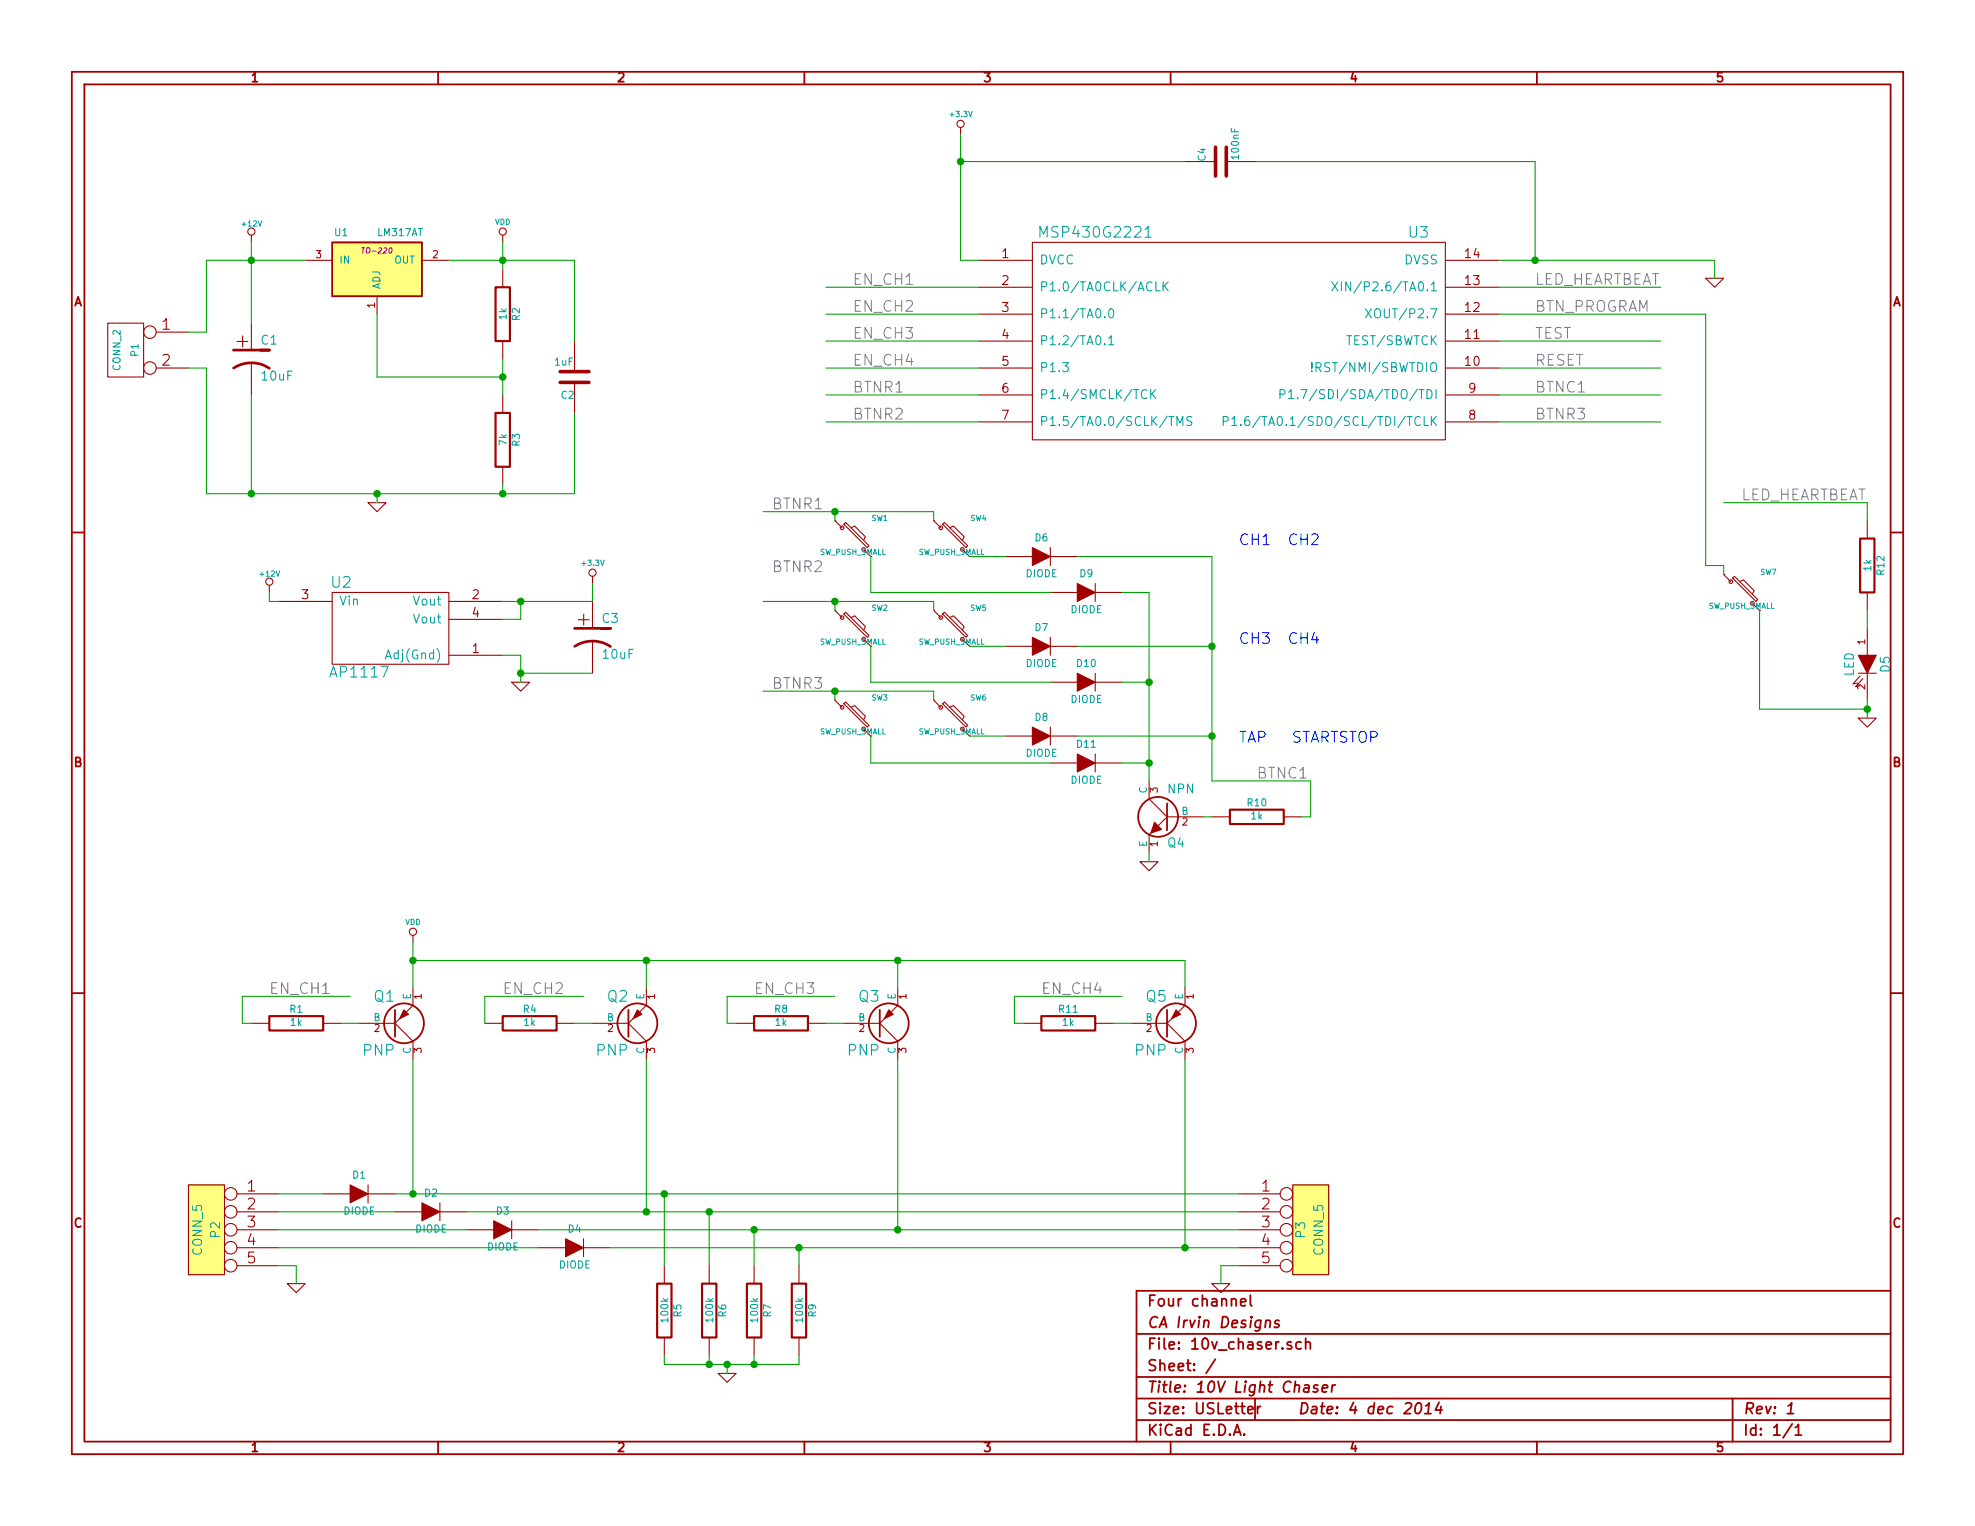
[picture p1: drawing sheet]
<svg xmlns="http://www.w3.org/2000/svg" width="279mm" height="216mm" viewBox="0 0 279 216" stroke-linecap="round" stroke-linejoin="round" font-family="sans-serif">
<g fill="none" stroke="#a00000" stroke-width=".25">
<path d="M10.2 10.2h259v195.5h-259zM11.9 11.9h255.6v192.1h-255.6zM62 10.2v1.7M113.8 10.2v1.7M165.6 10.2v1.7M217.4 10.2v1.7M47 34.3h12.7v7.6h-12.7zM10.2 75.3h1.7M267.5 75.3h1.7M165.1 113.7v3.8M10.2 140.5h1.7M267.5 140.5h1.7"/>
<path d="M160.8 188.7h106.7M160.8 194.8h106.7M160.8 197.9h106.7M171.9 192.3l-1.3 2M175.5 184.3l.8-.2-.1-.3-.5-.1-.2 .3 .1 .7 .1 .1 .5-.1M176.5 199.5l.8-.1-.1-.3-.4-.1-.3 .2 .1 .7 .2 .1 .4-.1M176.9 183.2v1.4l.2 .2M177.5 197.9v3M177.9 199v1M178.3 199l-.2 .1-.2 .2M179.1 186.9a.38 .38 0 0 1 .6 .1l-.1 .8M179.1 186.8l-.1 1"/>
<path d="M180.9 186.9l-.3-.1-.2 .1-.1 .2 .2 .2 .4 .1v.2l-.2 .2-.4-.1M182.7 189.9l-.4-.1-.2 .3 .1 .2 .5 .1 .1 .2-.1 .2-.2 .1-.4-.1M184.1 189.9a.48 .48 0 0 0-.7 .1l-.1 .6a.48 .48 0 0 0 .8 .2M184.6 196l.1-.1 .4 .1 .1 .2-.1 .8M184.7 190a.38 .38 0 0 1 .7 .1v.8M184.7 189.3v1.6M185.2 196.3l-.5 .1a.35 .35 0 0 0-.2 .5l.1 .1 .5-.1M186.4 196l-.3-.1-.2 .1-.1 .2 .2 .2 .4 .1v.2l-.2 .3-.4-.1M187 196.4l.8-.1v-.3l-.2-.1-.4 .1-.2 .7 .2 .3 .5-.1M188.5 195.9l-.1 1.1M188.9 195.9l-.3 .1-.2 .2M200.4 198.6a.35 .35 0 0 1 .4-.1 .35 .35 0 0 1 .3 .3 .87 .87 0 0 1-.6 1.2l-.2-.1a1.14 1.14 0 0 1 .1-1.3z"/>
<path d="M201.5 200h.9M201.7 198.9l.5-.4-.2 1.5M203.6 198.4l-.6 1.1h1M203.9 199l-.2 1M245.1 197.9v6.1M252.8 200h.9M253 198.9l.5-.4-.2 1.5M267.5 182.6h-106.7v21.4M62 204v1.7M113.8 204v1.7M160.8 200.9h106.7M165.6 204v1.7"/>
<path d="M174.5 203l.5-1.5 .5 1.5M174.7 202.6h.7M176 202.9l.1 .1h-.1h-.1l.1-.1v.1M217.4 204v1.7M253.5 201.4l-1.3 2M254 202l.4-.5v1.5M254 203h.9"/>
<circle cx="163.8" cy="115.6" r="2.82"/>
<circle cx="57.1" cy="144.8" r="2.82"/>
<circle cx="90.2" cy="144.8" r="2.82"/>
<circle cx="125.7" cy="144.8" r="2.82"/>
<circle cx="166.4" cy="144.8" r="2.82"/>
</g>
<g fill="none" stroke="#a00000" stroke-width=".15">
<path d="M135.9 18v1.1M35.6 33.3v1M43.2 36.8h3.8M59.7 36.8h3.8M71.1 33.3v1M71.1 38.1v2.5M138.4 36.8h7.6M146 34.3h58.5v27.9h-58.5zM167.6 22.9h4.4M173.5 22.9h4.3M204.5 36.8h7.6M241.3 39.4h2.5l-1.2 1.2z"/>
<path d="M15.2 45.7h5.1v7.6h-5.1zM22.1 52.1h4.6M22.1 47h4.6M35.6 45.7v3.8M35.6 51.3v4.6M53.3 41.9v2.6M71.1 48.3v2.5M71.1 55.9v2.5M81.3 48.3v4.3M81.3 54.1v4.3M138.4 40.6h7.6M138.4 44.5h7.6"/>
<path d="M138.4 48.3h7.6M138.4 52.1h7.6M138.4 55.9h7.6M138.4 59.7h7.6M204.5 40.6h7.6M204.5 44.5h7.6M204.5 48.3h7.6M204.5 52.1h7.6M204.5 55.9h7.6M204.5 59.7h7.6M52.1 71.1h2.5l-1.3 1.3zM71.1 66v2.6"/>
<path d="M118.1 73.7l1 1M118.1 73.7h.1M119.6 73.9l3.3 3.3-.2 .3-3.3-3.3zM120.4 74.7l.5-.3 1.5 1.5-.2 .6M132.1 73.7l1 1M132.1 73.7h.1M133.6 73.9l3.3 3.3-.2 .3-3.4-3.3zM134.4 74.7l.5-.3 1.5 1.5-.3 .6M142.2 78.7h3.8M148.6 77.5v2.5M148.6 78.7h3.8M264.2 73.7v2.5"/>
<path d="M38.1 82.8v1M39.4 85.1h7.6M47 83.8h16.5v10.2h-16.5zM63.5 92.7h7.6M63.5 85.1h7.6M63.5 87.6h7.6M72.4 96.5h2.5l-1.2 1.3zM83.8 81.5v1.1M83.8 85.1v3.8M83.8 90.7v4.6M118.1 86.4l1 1M118.1 86.4h.1"/>
<path d="M118.1 99.1l1 1M118.1 99.1h.1M119.6 86.6l3.3 3.3-.2 .3-3.3-3.3zM119.6 99.3l3.3 3.3-.2 .3-3.3-3.3zM120.4 87.4l.5-.3 1.5 1.5-.2 .6M132.1 86.4l1 1M132.1 86.4h.1M132.1 99.1l1 1M132.1 99.1h.1M133.6 86.6l3.3 3.3-.2 .3-3.4-3.3zM133.6 99.3l3.3 3.3-.2 .3-3.4-3.3zM134.4 87.4l.5-.3 1.5 1.5-.3 .6"/>
<path d="M142.2 91.4h3.8M148.6 90.2v2.5M148.6 91.4h3.8M148.6 83.8h3.8M148.6 96.5h3.8M154.9 82.6v2.5M154.9 95.3v2.5M154.9 83.8h3.8M154.9 96.5h3.8M243.8 81.3l1.1 1M243.8 81.3h.1M245.4 81.5l3.3 3.3-.3 .3-3.3-3.3z"/>
<path d="M246.1 82.3l.5-.3 1.6 1.6-.3 .5M262.9 95.3h2.5M263.1 95.6l-1 1.2 .7-.2M263.5 96l-1 1.2 .6-.2M264.2 83.8v2.6M264.2 88.9v3.8M264.2 95.3v3.8M120.4 100.1l.5-.3 1.5 1.5-.2 .6M134.4 100.1l.5-.3 1.5 1.5-.3 .6M142.2 104.1h3.8M148.6 102.9v2.5M148.6 104.1h3.8"/>
<path d="M148.6 108h3.8M154.9 106.7v2.5M154.9 108h3.8M162.6 110.5v2.5l2.5 2.6M162.8 117.9l-.2 .2v2.6M165.1 115.6l-1.3 1.2M165.1 115.6h5.1M171.4 115.6h2.6M181.6 115.6h2.5M262.9 101.6h2.5l-1.2 1.3zM58.4 139.7v2.5l-.9 .9M58.4 132.3v1.1"/>
<path d="M91.4 139.7v2.5l-.8 .9M127 139.7v2.5l-.9 .9M161.3 121.9h2.5l-1.2 1.3zM167.6 139.7v2.5l-.8 .9M35.6 144.8h2.5M45.7 144.8h2.6M50.8 144.8h5.1M55.9 144.8l2.5 2.5v2.6M56.5 144.1l-.6 .7M68.6 144.8h2.5M78.7 144.8h2.6M83.8 144.8h5.1"/>
<path d="M88.9 144.8l2.5 2.5v2.6M89.5 144.1l-.6 .7M104.1 144.8h2.6M114.3 144.8h2.5M119.4 144.8h5.1M124.5 144.8l2.5 2.5v2.6M125.1 144.1l-.6 .7M144.8 144.8h2.5M154.9 144.8h2.6M160 144.8h5.1M165.1 144.8l2.5 2.5v2.6M165.7 144.1l-.6 .7"/>
<path d="M26.7 167.6h5v12.7h-5zM33.5 168.9h5.9M33.5 171.5h5.9M33.5 174h5.9M33.5 176.5h5.9M33.5 179.1h5.9M45.7 168.9h3.8M52.1 168.9h3.8M52.1 167.6v2.6M55.9 171.5h3.8M62.2 171.5h3.8M62.2 170.2v2.5"/>
<path d="M66 174h3.8M72.4 174h3.8M72.4 172.7v2.6M76.2 176.5h3.8M82.5 176.5h3.9M82.5 175.3v2.5M94 179.1v2.5M100.3 179.1v2.5M106.7 179.1v2.5M113 179.1v2.5M175.3 168.9h5.8M175.3 171.5h5.8"/>
<path d="M175.3 174h5.8M175.3 176.5h5.8M175.3 179.1h5.8M182.9 167.6h5.1v12.7h-5.1zM40.6 181.6h2.6l-1.3 1.3zM94 189.2v2.6M100.3 189.2v2.6M101.6 194.3h2.5l-1.2 1.3zM106.7 189.2v2.6M113 189.2v2.6M171.4 181.6h2.6l-1.3 1.3z"/>
<circle cx="135.9" cy="17.5" r=".51"/>
<circle cx="35.6" cy="32.8" r=".51"/>
<circle cx="71.1" cy="32.8" r=".51"/>
<circle cx="21.2" cy="52.1" r=".89"/>
<circle cx="21.2" cy="47" r=".89"/>
<circle cx="119.1" cy="74.7" r=".25"/>
<circle cx="133.1" cy="74.7" r=".25"/>
<circle cx="38.1" cy="82.3" r=".51"/>
<circle cx="83.8" cy="81" r=".51"/>
<circle cx="119.1" cy="87.4" r=".25"/>
<circle cx="133.1" cy="87.4" r=".25"/>
<circle cx="244.9" cy="82.3" r=".25"/>
<circle cx="119.1" cy="100.1" r=".25"/>
<circle cx="133.1" cy="100.1" r=".25"/>
<circle cx="58.4" cy="131.8" r=".51"/>
<circle cx="32.6" cy="171.4" r=".89"/>
<circle cx="32.6" cy="176.5" r=".89"/>
<circle cx="32.6" cy="179.1" r=".89"/>
<circle cx="32.6" cy="168.9" r=".89"/>
<circle cx="32.6" cy="174" r=".89"/>
<circle cx="182" cy="171.4" r=".89"/>
<circle cx="182" cy="176.5" r=".89"/>
<circle cx="182" cy="179.1" r=".89"/>
<circle cx="182" cy="168.9" r=".89"/>
<circle cx="182" cy="174" r=".89"/>
</g>
<g fill="none" stroke="#00a0a0" stroke-width=".15">
<path d="M162 33.6h.9M163.5 39.9v1.2h.6M164.5 39.9v1.2M165.3 39.9l-.8 .7M188.4 39.9l.9 1.2M189.3 39.9l-.9 1.2M189.8 39.9v1.2M191.1 39.9v1.2l-.7-1.2v1.2M156.3 48.6v.2M156.8 47.9l.4-.4v1.3M156.8 48.8h.8M156.9 43.8a.31 .31 0 0 1 .4-.1 .31 .31 0 0 1 .2 .2v.8l-.1 .2-.3 .1-.2-.2-.1-.3z"/>
<path d="M162.2 55.2a.5 .5 0 0 0-.6 .1 .5 .5 0 0 0-.1 .6 .45 .45 0 0 0 .2 .4 .45 .45 0 0 0 .5 0M162.8 55.1v1.3M163 55.7l.5 .7M163.5 55.1l-.7 .8M164.7 40.4l.6 .7M165.4 58.9h.7M168.6 59l-.5-.1-.2 .2v.2l.1 .2 .6 .2v.3l-.2 .2-.5-.1M173.1 59.6l.6-.1 .1-.1-.1-.3-.2-.2h-.4v1.3M174.3 59.3l.3-.4v1.3M176.7 58.9a.51 .51 0 0 0-.6 .6v.5l.1 .1 .4 .1 .2-.1v-.4l-.2-.3h-.3l-.2 .3M181.1 55.8l.6-.1 .1-.2-.1-.3-.1-.1h-.5v1.3M182.3 55.5l.4-.4v1.3"/>
<path d="M182.3 56.4h.7M183.6 56.3v.1M184 55.1h.9l-.5 1.3M185.6 52.5v.1M185.6 51.3v.8M186.2 52l.6-.1 .1-.2-.1-.3-.1-.1h-.5v1.3M193.2 43.7l.8 1.3M194 43.7l-.8 1.3M166.5 60.2v-1.3l.4 .9 .4-.9v1.3M174.3 60.2h.7M175.5 60.1v.1"/>
</g>
<path d="M172 20.8v4.1M173.5 20.8v4.1M79.2 52.6h4.1M79.2 54.1h4.1" fill="none" stroke="#a00000" stroke-width=".51"/>
<g fill="#ffff80" stroke="#ffff80" stroke-width=".25">
<path d="M47 34.3h12.7v7.6h-12.7z"/>
<path d="M26.7 167.6h5v12.7h-5z"/>
<path d="M182.9 167.6h5.1v12.7h-5.1z"/>
</g>
<path d="M51.2 35.1h.4M51.4 35.1l-.1 .7" fill="none" stroke="#a000a0" stroke-width=".14"/>
<path d="M70.1 40.6h2v7.7h-2zM70.1 58.4h2v7.6h-2zM263.1 76.2h2.1v7.6h-2.1zM174 114.6h7.6v2h-7.6zM38.1 143.8h7.6v2h-7.6zM71.1 143.8h7.6v2h-7.6zM106.7 143.8h7.6v2h-7.6zM147.3 143.8h7.6v2h-7.6zM93 181.6h2v7.6h-2zM99.3 181.6h2v7.6h-2zM105.7 181.6h2v7.6h-2zM112 181.6h2v7.6h-2z" fill="none" stroke="#a00000" stroke-width=".3"/>
<path d="M33 49.5h5.1h-1.3M33 52.1a4.6 4.6 0 0 1 5.1 0M81.3 88.9h5.1h-1.3M81.3 91.4a4.6 4.6 0 0 1 5.1 .1" fill="none" stroke="#a00000" stroke-width=".38"/>
<g fill="#a00000" stroke="#a00000" stroke-width=".15">
<path d="M49.5 167.6l2.6 1.3-2.6 1.3z"/>
<path d="M59.7 170.2l2.5 1.3-2.5 1.2z"/>
<path d="M69.8 172.7l2.6 1.3-2.6 1.3z"/>
<path d="M80 175.3l2.5 1.2-2.5 1.3z"/>
<path d="M57.1 142.9l.7 .6-1.3 .6z"/>
<path d="M166.4 142.9l.6 .6-1.3 .6z"/>
<path d="M125.7 142.9l.7 .6-1.3 .6z"/>
<path d="M90.2 142.9l.6 .6-1.3 .6z"/>
<path d="M262.9 92.7h2.5l-1.2 2.6z"/>
<path d="M163.3 116.3l1 1-1.5 .6z"/>
<path d="M146 77.5l2.6 1.2-2.6 1.3z"/>
<path d="M146 90.2l2.6 1.2-2.6 1.3z"/>
<path d="M146 102.9l2.6 1.2-2.6 1.3z"/>
<path d="M152.4 82.6l2.5 1.2-2.5 1.3z"/>
<path d="M152.4 95.3l2.5 1.2-2.5 1.3z"/>
<path d="M152.4 106.7l2.5 1.3-2.5 1.2z"/>
</g>
<g fill="#a00000" stroke="#a00000" stroke-width=".25">
<path d="M55.9 142.9v3.8z"/>
<path d="M165.1 142.9v3.8z"/>
<path d="M124.5 142.9v3.8z"/>
<path d="M88.9 142.9v3.8z"/>
</g>
<g fill="none" stroke="#00a000" stroke-width=".15">
<path d="M135.9 19.1v17.7h2.5M35.6 34.3v11.4M43.2 36.8h-14v10.2h-2.5M63.5 36.8h17.8v11.5M71.1 34.3v3.8M135.9 22.9h31.7M177.8 22.9h39.4v13.9M212.1 36.8h30.5v2.6M26.7 52.1h2.5v17.8h52.1v-11.5M35.6 55.9v14M53.3 44.5v8.8h17.8M71.1 50.8v5.1"/>
<path d="M116.8 52.1h21.6M116.8 40.6h21.6M116.8 44.5h21.6M116.8 48.3h21.6M116.8 55.9h21.6M116.8 59.7h21.6M212.1 52.1h22.8M212.1 40.6h22.8M212.1 44.5h29.2v35.5h2.5v1.3M212.1 48.3h22.8M212.1 55.9h22.8M212.1 59.7h22.8"/>
<path d="M53.3 69.9v1.2M71.1 68.6v1.3M107.9 72.4h24.2v1.3M118.1 72.4v1.3M123.2 78.7v5.1h25.4M137.2 78.7h5M152.4 78.7h19v31.8h14v5.1h-1.3M243.8 71.1h20.4v2.6M38.1 83.8v1.3h1.3M71.1 92.7h2.6v3.8M73.7 85.1v2.5h-2.6M73.7 95.3h10.1"/>
<path d="M83.8 82.6v2.5h-12.7M107.9 85.1h24.2v1.3M107.9 97.8h24.2v1.3M118.1 85.1v1.3M118.1 97.8v1.3M123.2 91.4v5.1h25.4M137.2 91.4h5M152.4 91.4h19M158.7 83.8h3.9v26.7M158.7 96.5h3.9M248.9 86.4v13.9h15.3M264.2 86.4v2.5"/>
<path d="M264.2 99.1v2.5M123.2 104.1v3.9h25.4M137.2 104.1h5M152.4 104.1h19M158.7 108h3.9M170.2 115.6h1.2M58.4 135.9h109.2v3.8M58.4 133.4v6.3M91.4 135.9v3.8M127 135.9v3.8M162.6 120.7v1.2M48.3 144.8h2.5"/>
<path d="M49.5 141h-15.2v3.8h1.3M58.4 149.9v19M81.3 144.8h2.5M82.5 141h-13.9v3.8M91.4 149.9v21.6M116.8 144.8h2.6M118.1 141h-15.2v3.8h1.2M127 149.9v24.1M157.5 144.8h2.5M158.7 141h-15.2v3.8h1.3M167.6 149.9v26.6M39.4 179.1h2.5v2.5"/>
<path d="M39.4 168.9h6.3M39.4 171.5h16.5M39.4 174h26.6M39.4 176.5h36.8M55.9 168.9h119.4M66 171.5h109.3M76.2 174h99.1M86.4 176.5h88.9M94 168.9v10.2M100.3 171.5v7.6M106.7 174v5.1M113 176.5v2.6"/>
<path d="M175.3 179.1h-2.6v2.5M94 191.8v1.2h19v-1.2M100.3 191.8v1.2M102.9 193v1.3M106.7 191.8v1.2"/>
</g>
<g fill="#00a000" stroke="#00a000" stroke-width=".25">
<circle cx="71.1" cy="53.3" r=".41"/>
<circle cx="53.3" cy="69.9" r=".41"/>
<circle cx="71.1" cy="36.8" r=".41"/>
<circle cx="35.6" cy="36.8" r=".41"/>
<circle cx="71.1" cy="69.9" r=".41"/>
<circle cx="35.6" cy="69.9" r=".41"/>
<circle cx="135.9" cy="22.9" r=".41"/>
<circle cx="217.2" cy="36.8" r=".41"/>
<circle cx="58.4" cy="135.9" r=".41"/>
<circle cx="91.4" cy="135.9" r=".41"/>
<circle cx="127" cy="135.9" r=".41"/>
<circle cx="118.1" cy="72.4" r=".41"/>
<circle cx="118.1" cy="85.1" r=".41"/>
<circle cx="118.1" cy="97.8" r=".41"/>
<circle cx="264.2" cy="100.3" r=".41"/>
<circle cx="102.9" cy="193" r=".41"/>
<circle cx="100.3" cy="193" r=".41"/>
<circle cx="106.7" cy="193" r=".41"/>
<circle cx="58.4" cy="168.9" r=".41"/>
<circle cx="91.4" cy="171.5" r=".41"/>
<circle cx="106.7" cy="174" r=".41"/>
<circle cx="113" cy="176.5" r=".41"/>
<circle cx="167.6" cy="176.5" r=".41"/>
<circle cx="127" cy="174" r=".41"/>
<circle cx="100.3" cy="171.5" r=".41"/>
<circle cx="94" cy="168.9" r=".41"/>
<circle cx="73.7" cy="95.3" r=".41"/>
<circle cx="73.7" cy="85.1" r=".41"/>
<circle cx="162.6" cy="108" r=".41"/>
<circle cx="162.6" cy="96.5" r=".41"/>
<circle cx="171.4" cy="104.1" r=".41"/>
<circle cx="171.4" cy="91.4" r=".41"/>
</g>
<path d="M185.6 75.7l.2-.2h.4l.2 .2 .1 .3-.1 .2-.9 .9h1M186 89.4l-.4 1.1h.9M186.3 90v1M193.9 104.3h.6a.42 .42 0 0 0 .3-.4 .42 .42 0 0 0-.3-.4h-.6v1.5" fill="none" stroke="#00f" stroke-width=".15"/>
<g font-size="2.8" fill="#a00000">
<text x="33.5" y="49.3">+</text>
<text x="81.7" y="88.6">+</text>
</g>
<g font-size="2.1" fill="#00a0a0">
<text x="147.7" y="33.7">MSP430G2221</text>
<text x="199.3" y="33.7">U3</text>
<text x="46.9" y="83.2">U2</text>
<text x="47" y="95.9">AP1117</text>
<text x="53" y="141.8">Q1</text>
<text x="86" y="141.8">Q2</text>
<text x="121.5" y="141.8">Q3</text>
<text x="162.2" y="141.8">Q5</text>
<text x="51.4" y="149.4">PNP</text>
<text x="84.4" y="149.4">PNP</text>
<text x="119.9" y="149.4">PNP</text>
<text x="160.6" y="149.4">PNP</text>
</g>
<g font-size="2.1" fill="#808080">
<text x="120.6" y="40.4">EN_CH1</text>
<text x="217.2" y="40.4">LED_HEARTBEAT</text>
<text x="120.6" y="44.2">EN_CH2</text>
<text x="217.2" y="44.2">BTN_PROGRAM</text>
<text x="120.6" y="48">EN_CH3</text>
<text x="120.6" y="51.8">EN_CH4</text>
<text x="217.2" y="48">TEST</text>
<text x="217.2" y="51.8">RESET</text>
<text x="120.6" y="55.6">BTNR1</text>
<text x="120.6" y="59.4">BTNR2</text>
<text x="217.2" y="59.4">BTNR3</text>
<text x="217.2" y="55.6">BTNC1</text>
<text x="246.4" y="70.9">LED_HEARTBEAT</text>
<text x="109.2" y="72.1">BTNR1</text>
<text x="109.2" y="81">BTNR2</text>
<text x="109.2" y="97.5">BTNR3</text>
<text x="177.8" y="110.2">BTNC1</text>
<text x="38.1" y="140.7">EN_CH1</text>
<text x="71.1" y="140.7">EN_CH2</text>
<text x="106.7" y="140.7">EN_CH3</text>
<text x="147.3" y="140.7">EN_CH4</text>
</g>
<g font-size="2.1" fill="#a00000">
<text x="22.9" y="46.7">1</text>
<text x="22.9" y="51.8">2</text>
<text x="35" y="168.7">1</text>
<text x="35" y="171.2">2</text>
<text x="35" y="173.7">3</text>
<text x="178.5" y="168.7">1</text>
<text x="178.5" y="171.2">2</text>
<text x="178.5" y="173.7">3</text>
<text x="35" y="176.3">4</text>
<text x="35" y="178.8">5</text>
<text x="178.5" y="176.3">4</text>
<text x="178.5" y="178.8">5</text>
<text x="162.3" y="184.9">Four channel</text>
<text x="162.3" y="191">File: 10v_chaser.sch</text>
<text x="162.3" y="188">CA Irvin Designs</text>
<text x="162.3" y="197.1">Title: 10V Light Chaser</text>
<text x="162.3" y="194.1">Sheet: /</text>
<text x="162.3" y="203.2">KiCad E.D.A.</text>
<text x="162.3" y="200.2">Size: USLetter</text>
<text x="183.6" y="200.2">Date: 4 dec 2014</text>
<text x="246.6" y="200.2">Rev: 1</text>
<text x="246.6" y="203.2">Id: 1/1</text>
</g>
<g font-size="2.1" fill="#00f">
<text x="175.3" y="77.2">CH1 CH2</text>
<text x="175.3" y="91.2">CH3 CH4</text>
<text x="175.3" y="105.2">TAP</text>
<text x="181.2" y="105.2">STARTSTOP</text>
</g>
<g font-size="1.8" fill="#a00000">
<text x="35.6" y="11.7">1</text>
<text x="87.4" y="11.7">2</text>
<text x="139.2" y="11.7">3</text>
<text x="191" y="11.7">4</text>
<text x="242.8" y="11.7">5</text>
<text x="141.8" y="36.6">1</text>
<text x="141.8" y="40.4">2</text>
<text x="207.3" y="40.4">13</text>
<text x="207.3" y="36.6">14</text>
<text x="10.4" y="43.4">A</text>
<text x="141.8" y="44.2">3</text>
<text x="207.3" y="44.2">12</text>
<text x="267.7" y="43.4">A</text>
<text x="141.8" y="48">4</text>
<text x="141.8" y="51.8">5</text>
<text x="207.3" y="51.8">10</text>
<text x="207.3" y="48">11</text>
<text x="141.8" y="55.6">6</text>
<text x="141.8" y="59.4">7</text>
<text x="207.8" y="59.4">8</text>
<text x="207.8" y="55.6">9</text>
<text x="42.7" y="84.8">3</text>
<text x="66.8" y="84.8">2</text>
<text x="66.8" y="87.4">4</text>
<text x="66.8" y="92.5">1</text>
<text x="10.4" y="108.6">B</text>
<text x="267.7" y="108.6">B</text>
<text x="10.4" y="173.7">C</text>
<text x="267.7" y="173.7">C</text>
<text x="35.6" y="205.5">1</text>
<text x="87.4" y="205.5">2</text>
<text x="139.2" y="205.5">3</text>
<text x="191" y="205.5">4</text>
<text x="242.8" y="205.5">5</text>
</g>
<g font-size="1.8" fill="#00a0a0">
<text x="147.1" y="37.5">DVCC</text>
<text x="147.1" y="41.3">P1.0/TA0CLK/ACLK</text>
<text x="191.1" y="41.3">XIN/P2.6/TA0.1</text>
<text x="198.6" y="37.5">DVSS</text>
<text x="147.1" y="45.1">P1.1/TA0.0</text>
<text x="194.4" y="45.1">XOUT/P2.7</text>
<text x="37" y="48.8">C1</text>
<text x="37.1" y="53.9">10uF</text>
<text x="147.1" y="48.9">P1.2/TA0.1</text>
<text x="147.1" y="52.7">P1.3</text>
<text x="186.7" y="52.7">!RST/NMI/SBWTDIO</text>
<text x="190.7" y="48.9">TEST/SBWTCK</text>
<text x="147.1" y="56.5">P1.4/SMCLK/TCK</text>
<text x="184.6" y="56.5">P1.7/SDI/SDA/TDO/TDI</text>
<text x="147.1" y="60.3">P1.5/TA0.0/SCLK/TMS</text>
<text x="177.6" y="60.3">P1.6/TA0.1/SDO/SCL/TDI/TCLK</text>
<text x="48" y="85.7">Vin</text>
<text x="58.5" y="85.7">Vout</text>
<text x="58.5" y="88.3">Vout</text>
<text x="85.2" y="88.2">C3</text>
<text x="54.9" y="93.3">Adj(Gnd)</text>
<text x="85.4" y="93.3">10uF</text>
<text x="262.3" y="95.7" transform="rotate(-90 262.3 95.7)">LED</text>
<text x="267.4" y="95.1" transform="rotate(-90 267.4 95.1)">D5</text>
<text x="165.2" y="112.3">NPN</text>
<text x="165.2" y="119.9">Q4</text>
<text x="28.7" y="177.6" transform="rotate(-90 28.7 177.6)">CONN_5</text>
<text x="31.2" y="175.1" transform="rotate(-90 31.2 175.1)">P2</text>
<text x="184.7" y="175.1" transform="rotate(-90 184.7 175.1)">P3</text>
<text x="187.2" y="177.6" transform="rotate(-90 187.2 177.6)">CONN_5</text>
</g>
<g font-size="1.4" fill="#00a0a0">
<text x="170.6" y="22.8" transform="rotate(-90 170.6 22.8)">C4</text>
<text x="175.3" y="22.4" transform="rotate(-90 175.3 22.4)">100nF</text>
<text x="47.4" y="33.5">U1</text>
<text x="53.4" y="33.5">LM317AT</text>
<text x="48" y="37.3">IN</text>
<text x="53.8" y="40.9" transform="rotate(-90 53.8 40.9)">ADJ</text>
<text x="55.7" y="37.3">OUT</text>
<text x="71.7" y="45.2" transform="rotate(-90 71.7 45.2)">1k</text>
<text x="73.6" y="45.3" transform="rotate(-90 73.6 45.3)">R2</text>
<text x="17.1" y="52.4" transform="rotate(-90 17.1 52.4)">CONN_2</text>
<text x="19.6" y="50.4" transform="rotate(-90 19.6 50.4)">P1</text>
<text x="78.5" y="51.8">1uF</text>
<text x="79.4" y="56.5">C2</text>
<text x="71.7" y="63" transform="rotate(-90 71.7 63)">7k</text>
<text x="73.6" y="63.1" transform="rotate(-90 73.6 63.1)">R3</text>
<text x="146.4" y="76.6">D6</text>
<text x="145.1" y="81.7">DIODE</text>
<text x="152.8" y="81.7">D9</text>
<text x="264.8" y="80.8" transform="rotate(-90 264.8 80.8)">1k</text>
<text x="266.6" y="81.3" transform="rotate(-90 266.6 81.3)">R12</text>
<text x="146.4" y="89.3">D7</text>
<text x="151.4" y="86.8">DIODE</text>
<text x="145.1" y="94.4">DIODE</text>
<text x="152.4" y="94.4">D10</text>
<text x="151.4" y="99.5">DIODE</text>
<text x="145.1" y="107.1">DIODE</text>
<text x="146.4" y="102">D8</text>
<text x="152.4" y="105.8">D11</text>
<text x="151.4" y="110.9">DIODE</text>
<text x="162.3" y="112.3" transform="rotate(-90 162.3 112.3)">C</text>
<text x="162.3" y="119.8" transform="rotate(-90 162.3 119.8)">E</text>
<text x="167.1" y="115.3">B</text>
<text x="176.5" y="114.1">R10</text>
<text x="177" y="116">1k</text>
<text x="41" y="143.3">R1</text>
<text x="58.2" y="141.4" transform="rotate(-90 58.2 141.4)">E</text>
<text x="74" y="143.3">R4</text>
<text x="91.2" y="141.4" transform="rotate(-90 91.2 141.4)">E</text>
<text x="109.6" y="143.3">R8</text>
<text x="126.7" y="141.4" transform="rotate(-90 126.7 141.4)">E</text>
<text x="149.8" y="143.3">R11</text>
<text x="167.4" y="141.4" transform="rotate(-90 167.4 141.4)">E</text>
<text x="41.1" y="145.2">1k</text>
<text x="52.8" y="144.5">B</text>
<text x="58.2" y="149.1" transform="rotate(-90 58.2 149.1)">C</text>
<text x="74.1" y="145.2">1k</text>
<text x="85.9" y="144.5">B</text>
<text x="91.2" y="149.1" transform="rotate(-90 91.2 149.1)">C</text>
<text x="109.7" y="145.2">1k</text>
<text x="121.4" y="144.5">B</text>
<text x="126.7" y="149.1" transform="rotate(-90 126.7 149.1)">C</text>
<text x="150.3" y="145.2">1k</text>
<text x="162.1" y="144.5">B</text>
<text x="167.4" y="149.1" transform="rotate(-90 167.4 149.1)">C</text>
<text x="49.9" y="166.8">D1</text>
<text x="48.6" y="171.9">DIODE</text>
<text x="60.1" y="169.3">D2</text>
<text x="70.2" y="171.9">D3</text>
<text x="58.7" y="174.4">DIODE</text>
<text x="68.9" y="177">DIODE</text>
<text x="79" y="179.5">DIODE</text>
<text x="80.4" y="174.4">D4</text>
<text x="94.6" y="187" transform="rotate(-90 94.6 187)">100k</text>
<text x="96.4" y="186.3" transform="rotate(-90 96.4 186.3)">R5</text>
<text x="100.9" y="187" transform="rotate(-90 100.9 187)">100k</text>
<text x="102.8" y="186.3" transform="rotate(-90 102.8 186.3)">R6</text>
<text x="107.3" y="187" transform="rotate(-90 107.3 187)">100k</text>
<text x="109.1" y="186.3" transform="rotate(-90 109.1 186.3)">R7</text>
<text x="113.6" y="187" transform="rotate(-90 113.6 187)">100k</text>
<text x="115.5" y="186.3" transform="rotate(-90 115.5 186.3)">R9</text>
</g>
<g font-size="1.4" fill="#a00000">
<text x="44.7" y="36.6">3</text>
<text x="61.2" y="36.6">2</text>
<text x="53.1" y="43.6" transform="rotate(-90 53.1 43.6)">1</text>
<text x="263.9" y="91.2" transform="rotate(-90 263.9 91.2)">1</text>
<text x="263.9" y="97.5" transform="rotate(-90 263.9 97.5)">2</text>
<text x="163.8" y="112.1" transform="rotate(-90 163.8 112.1)">3</text>
<text x="163.8" y="119.8" transform="rotate(-90 163.8 119.8)">1</text>
<text x="167.3" y="116.8">2</text>
<text x="59.7" y="141.4" transform="rotate(-90 59.7 141.4)">1</text>
<text x="92.7" y="141.4" transform="rotate(-90 92.7 141.4)">1</text>
<text x="128.3" y="141.4" transform="rotate(-90 128.3 141.4)">1</text>
<text x="168.9" y="141.4" transform="rotate(-90 168.9 141.4)">1</text>
<text x="53" y="146">2</text>
<text x="59.7" y="149" transform="rotate(-90 59.7 149)">3</text>
<text x="86" y="146">2</text>
<text x="92.7" y="149" transform="rotate(-90 92.7 149)">3</text>
<text x="121.5" y="146">2</text>
<text x="128.3" y="149" transform="rotate(-90 128.3 149)">3</text>
<text x="162.2" y="146">2</text>
<text x="168.9" y="149" transform="rotate(-90 168.9 149)">3</text>
</g>
<g font-size="1.1" fill="#00a0a0">
<text x="134.5" y="16.6">+3.3V</text>
<text x="34.3" y="32.1">+12V</text>
<text x="70" y="31.8">VDD</text>
<text x="123.3" y="73.7">SW1</text>
<text x="137.3" y="73.7">SW4</text>
<text x="36.9" y="81.6">+12V</text>
<text x="82.4" y="80.1">+3.3V</text>
<text x="115.9" y="78.5">SW_PUSH_SMALL</text>
<text x="129.9" y="78.5">SW_PUSH_SMALL</text>
<text x="249" y="81.4">SW7</text>
<text x="123.3" y="86.4">SW2</text>
<text x="137.3" y="86.4">SW5</text>
<text x="241.6" y="86.2">SW_PUSH_SMALL</text>
<text x="115.9" y="91.2">SW_PUSH_SMALL</text>
<text x="129.9" y="91.2">SW_PUSH_SMALL</text>
<text x="123.3" y="99.1">SW3</text>
<text x="137.3" y="99.1">SW6</text>
<text x="115.9" y="103.9">SW_PUSH_SMALL</text>
<text x="129.9" y="103.9">SW_PUSH_SMALL</text>
<text x="57.3" y="130.9">VDD</text>
</g>
<text font-size="1.1" fill="#a000a0" x="51.5" y="35.9">TO-220</text>
</svg>
